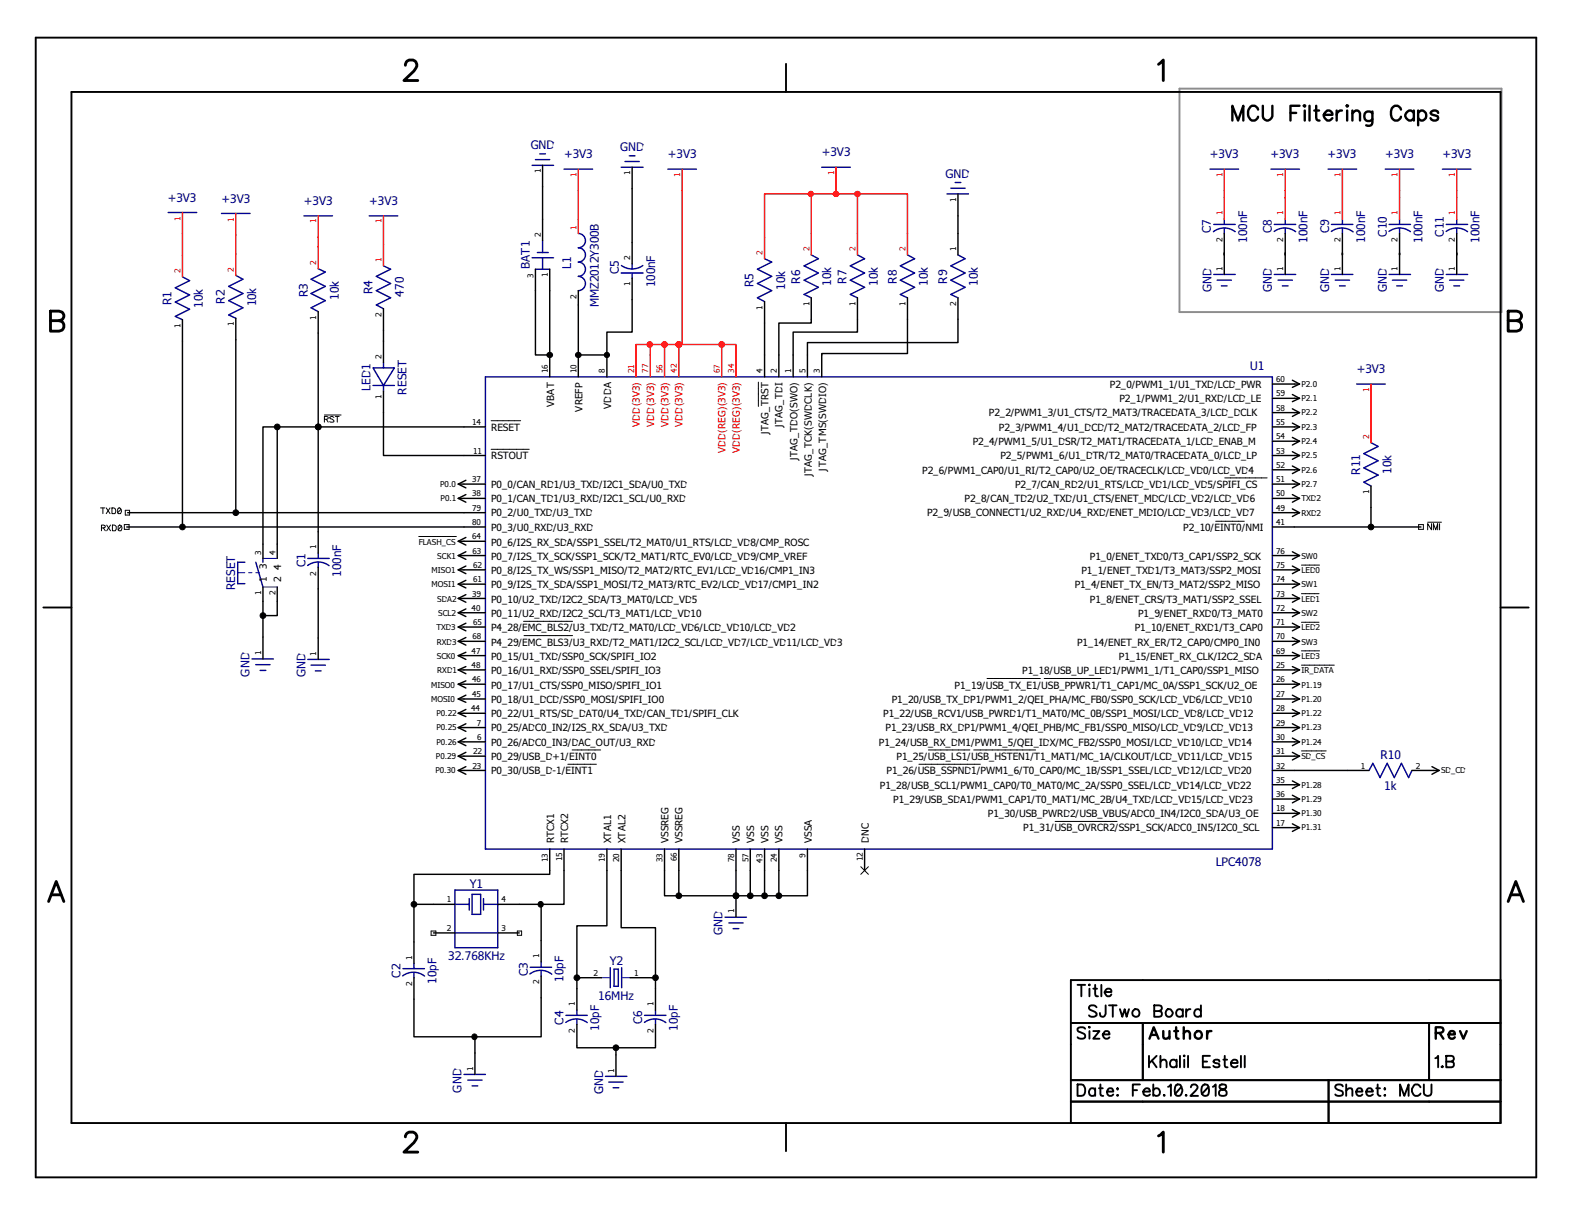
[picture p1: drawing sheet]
<svg xmlns="http://www.w3.org/2000/svg" width="279mm" height="216mm" viewBox="0 0 279 216" stroke-linecap="round" stroke-linejoin="round" font-family="sans-serif">
<path d="M279.4 0h-279.4v215.9" fill="none" stroke="#fff" stroke-width=".34"/>
<g fill="none" stroke="#000" stroke-width=".42">
<path d="M223.6 19.5a.87 .87 0 0 0-1.4-.5 1.61 1.61 0 0 0 .3 2.4 .93 .93 0 0 0 1.1-.7M224.5 18.8v1.9a.85 .85 0 0 0 .8 .7 .85 .85 0 0 0 .8-.7v-1.9M231 18.8h-1.6v2.6M231.7 18.8h.3l-.1 .2zM231.9 19.6v1.8M232.7 18.8v2.6M233.6 19.6h.8M233.9 18.8v2.1l.1 .4 .5 .1M237.6 19.6v1.8M238.5 19.6a.86 .86 0 0 0-.9 .8M239.4 18.7l.2 .1-.2 .2zM239.4 19.6v1.8"/>
<path d="M240.4 19.6v1.8M243.9 19.8v2a.68 .68 0 0 1-.4 .6 .68 .68 0 0 1-.7-.1M249 19.5a.87 .87 0 0 0-1.4-.5 1.61 1.61 0 0 0 .3 2.4 .93 .93 0 0 0 1.1-.7M251.3 19.6v1.8M252.1 19.6v2.7M219 21.4v-2.6l1 2.6 1-2.6v2.6M229.4 20.1h1M235.3 20.4h1.5a.71 .71 0 0 0-.5-.7 .71 .71 0 0 0-.8 .4 .89 .89 0 0 0 0 .9 .89 .89 0 0 0 .8 .4l.5-.4M240.4 20.2l.6-.6h.3l.3 .2 .1 .4v1.2M243.9 20.2a.79 .79 0 0 0-.9-.3 .79 .79 0 0 0-.5 .8 .78 .78 0 0 0 .5 .8 .78 .78 0 0 0 .9-.3M251.3 20.1a.83 .83 0 0 0-1.3-.1 .83 .83 0 0 0 .2 1.3 .68 .68 0 0 0 1.1-.3M252.1 20.1a.83 .83 0 0 1 1.2-.1 .83 .83 0 0 1-.1 1.3 .68 .68 0 0 1-1.1-.3"/>
<path d="M255.6 20.1l-.1-.3a.82 .82 0 0 0-1.2 .3 1.87 1.87 0 0 0 1.2 .6v.6a.82 .82 0 0 1-1.2-.3"/>
</g>
<g fill="none" stroke="#000" stroke-width=".18">
<path d="M57.7 74.5h.4l.2-.2v-.1l-.2-.2h-.4v1M57.7 73.7h2.9M58 74.5l.3 .5M59.4 74.2l-.3-.2-.5 .2 .2 .2 .3 .1 .3 .3v.1l-.2 .1-.6-.1M59.6 74h.7M59.9 74v1M17.9 90.3h.7M18 93.8l.6-.1 .1-.2-.2-.2h-.5v1M18.3 90.3v1M18.4 93.8l.3 .5M18.9 90.3l.7 1M19 93.3l.6 1"/>
<path d="M19.6 90.3l-.7 1M19.6 93.3l-.6 1M19.9 90.3a.59 .59 0 0 1 .6 .3 .59 .59 0 0 1-.1 .7h-.5zM20 93.3h.3l.4 .3v.5l-.2 .2h-.5zM21 93.5l.3-.2a.63 .63 0 0 1 .2 1h-.3l-.2-.2zM21 90.3h.3l.2 .2 .1 .3-.2 .5h-.4l-.1-.2zM21.5 90.5l-.6 .6M21.6 93.5l-.6 .6M22.1 93.2h.8v.9h-.8zM253.7 92.8h2.5M254.4 93v1.1l-.7-1.1v1.1M254.8 94.1v-1.1l.4 1.1 .3-1.1v1.1"/>
<path d="M255.9 93v1.1"/>
<circle cx="32.4" cy="93.6" r=".51"/>
<circle cx="46.7" cy="109.4" r=".51"/>
<circle cx="120.7" cy="159.2" r=".51"/>
<circle cx="130.8" cy="159.2" r=".51"/>
<circle cx="133.4" cy="159.2" r=".51"/>
<circle cx="135.9" cy="159.2" r=".51"/>
<circle cx="138.4" cy="159.2" r=".51"/>
<circle cx="73.6" cy="160.7" r=".51"/>
<circle cx="96.1" cy="160.7" r=".49"/>
<circle cx="84.3" cy="184.2" r=".49"/>
<circle cx="109.5" cy="186.2" r=".51"/>
</g>
<path d="M209.6 15.7h57.3v39.8h-57.3z" fill="none" stroke="#898989" stroke-width=".34"/>
<g fill="none" stroke="#000" stroke-width=".25">
<path d="M96.4 33.2v5.7M112.4 33.5v9.6M170.3 38.4v3.1M68.2 58.7v1.9M217.6 45v.3M228.4 45v.3M238.6 45v.3M248.8 45v.3M258.9 45v.3M32.4 60.6v33h50.1M22.5 93.6h9.9M46.7 106.8v2.6h2.6v-2.6"/>
<path d="M46.7 109.4v3.8M56.6 104.6v8.8M230 136.9h9.5M97.7 154.7v.7h-24.1v12M100.2 154.7v6h-4v6.4M118.1 154.7v4.5h12.7M120.6 154.7v4.5M130.8 154.7v4.5M133.3 154.7v4.5M135.9 154.7v4.5M138.4 154.7v4.5h-7.6M143.5 154.7v4.5h-5.1"/>
<path d="M73.6 160.7h3.4M92.3 160.7h3.9M96.2 177.3v6.9h-22.6v-6.7M84.4 184.2v2.9M102.5 185.8v.4h14v-.4M109.5 186.2v1.3"/>
</g>
<g fill="#000">
<circle cx="32.4" cy="93.6" r=".51"/>
<circle cx="46.7" cy="109.4" r=".51"/>
<circle cx="120.7" cy="159.2" r=".51"/>
<circle cx="130.8" cy="159.2" r=".51"/>
<circle cx="133.4" cy="159.2" r=".51"/>
<circle cx="135.9" cy="159.2" r=".51"/>
<circle cx="138.4" cy="159.2" r=".51"/>
<circle cx="73.6" cy="160.7" r=".51"/>
<circle cx="96.1" cy="160.7" r=".49"/>
<circle cx="84.3" cy="184.2" r=".49"/>
<circle cx="109.5" cy="186.2" r=".51"/>
</g>
<g fill="none" stroke="#f00" stroke-width=".25">
<path d="M102.8 33.9v5M148.6 33.5v1h3.8v7M217.6 33.9v1.2M228.4 33.9v1.2M238.6 33.9v1.2M248.8 33.9v1.2M258.9 33.9v1.2M32.4 41.6v3.8M41.9 41.7v3.4M56.6 42.2v1.7M68.2 42.2v1.2M113 63.1v-1.9h7.6v1.9"/>
<path d="M115.6 61.2v1.9M128.3 63.1v-1.9h2.5v1.9"/>
</g>
<circle cx="115.5" cy="61.2" r=".49" fill="#f00"/>
<circle cx="115.5" cy="61.2" r=".49" fill="none" stroke="#f00" stroke-width=".18"/>
<path d="M118.1 61.2v1.9" fill="none" stroke="#f00" stroke-width=".25"/>
<circle cx="118.1" cy="61.2" r=".51" fill="#f00"/>
<circle cx="118.1" cy="61.2" r=".51" fill="none" stroke="#f00" stroke-width=".18"/>
<path d="M121.2 33.9v27.3h-.6" fill="none" stroke="#f00" stroke-width=".25"/>
<circle cx="120.7" cy="61.2" r=".51" fill="#f00"/>
<circle cx="120.7" cy="61.2" r=".51" fill="none" stroke="#f00" stroke-width=".18"/>
<path d="M120.6 61.2h7.7" fill="none" stroke="#f00" stroke-width=".25"/>
<circle cx="128.3" cy="61.2" r=".51" fill="#f00"/>
<circle cx="128.3" cy="61.2" r=".51" fill="none" stroke="#f00" stroke-width=".18"/>
<circle cx="120.7" cy="61.2" r=".51" fill="#f00"/>
<circle cx="120.7" cy="61.2" r=".51" fill="none" stroke="#f00" stroke-width=".18"/>
<path d="M148.6 34.5h-12.7v7.7" fill="none" stroke="#f00" stroke-width=".25"/>
<circle cx="148.6" cy="34.5" r=".49" fill="#f00"/>
<circle cx="148.6" cy="34.5" r=".49" fill="none" stroke="#f00" stroke-width=".18"/>
<path d="M144.2 34.5v7" fill="none" stroke="#f00" stroke-width=".25"/>
<circle cx="144.1" cy="34.5" r=".47" fill="#f00"/>
<circle cx="144.1" cy="34.5" r=".47" fill="none" stroke="#f00" stroke-width=".18"/>
<path d="M152.4 34.5h8.9v7" fill="none" stroke="#f00" stroke-width=".25"/>
<circle cx="152.4" cy="34.5" r=".49" fill="#f00"/>
<circle cx="152.4" cy="34.5" r=".49" fill="none" stroke="#f00" stroke-width=".18"/>
<g fill="none" stroke="#f00" stroke-width=".25">
<path d="M102.8 38.9v2.6M217.6 35.1v3.8M228.4 35.1v3.8M238.6 35.1v3.8M248.8 35.1v3.8M258.9 35.1v3.8M32.4 45.4v3.8M41.9 45.1v3.8M56.6 43.9v3.9M68.2 43.4v3.8M135.9 42.2v3.8M144.2 41.5v3.8"/>
<path d="M152.4 41.5v3.8M161.3 41.5v3.8M243.7 72.1v6.6"/>
</g>
<g fill="none" stroke="#000" stroke-width=".25">
<path d="M96.4 29.4v3.8M96.4 38.9v3.9M112.4 29.7v3.8M170.3 34.5v3.9M32.4 56.8v3.8M41.9 56.6v34.5h40.6M56.6 55.4v20.5h25.9M68.2 54.9v3.8M95.2 47.8v15.3h2.5v-15.3M112.4 49.4v9.6h-4.5v4.1h-5.1v-11.5M112.4 43.1v3.8M135.9 53.6v9.5"/>
<path d="M144.2 52.9v4.5h-5.8v5.7M152.4 52.9v6.1h-11.4v4.1M161.3 52.9v9.9h-15.3v.3M170.3 52.9v8h-26.8v2.2M170.3 41.5v3.8M217.6 41.5v7.3M228.4 41.5v7.3M238.6 41.5v7.3M248.8 41.5v7.3M258.9 41.5v7.3M49.3 75.9v20.8M68.2 69.5v11.4h14.3"/>
<path d="M68.2 60.6v3.8M102.8 63.1h.1M22.7 91.1h19.2M46.7 96.7v-20.8h9.9v22.4M230 93.6h22.6M243.7 86.4v7.2M46.7 113.2v3.9M56.6 100.8v3.8M56.6 113.4v3.8M239.5 136.9h3.8M251 136.9h4.8M254.5 136.2l1.3 .7"/>
<path d="M255.8 136.9l-1.3 .7M107.9 154.7v9.8h-5.4v9.2M110.4 154.7v10.1h6.1v8.9M130.8 159.2v3.8M73.6 167.4v3.8M73.6 173.7v3.8M96.2 167.1v3.8M96.2 173.5v3.8M103.1 173.7h-.6v5.8M115.8 173.7h.7v5.8M84.4 187.1v3.8M102.5 182v3.8"/>
<path d="M109.5 187.5v3.8M116.5 182v3.8"/>
</g>
<g fill="#000">
<circle cx="49.3" cy="75.9" r=".51"/>
<circle cx="56.6" cy="75.9" r=".51"/>
<circle cx="97.7" cy="63.1" r=".49"/>
<circle cx="102.8" cy="63.1" r=".49"/>
<circle cx="107.9" cy="63.1" r=".47"/>
<circle cx="41.9" cy="91.1" r=".51"/>
<circle cx="243.7" cy="93.6" r=".51"/>
<circle cx="102.5" cy="173.7" r=".51"/>
<circle cx="116.5" cy="173.7" r=".51"/>
</g>
<g fill="none" stroke="#000" stroke-width=".18">
<path d="M22.3 90.7h.7v.8h-.7zM252.1 93.2h.9v.9h-.9z"/>
<circle cx="49.3" cy="75.9" r=".51"/>
<circle cx="56.6" cy="75.9" r=".51"/>
<circle cx="97.7" cy="63.1" r=".49"/>
<circle cx="102.8" cy="63.1" r=".49"/>
<circle cx="107.9" cy="63.1" r=".47"/>
<circle cx="41.9" cy="91.1" r=".51"/>
<circle cx="243.7" cy="93.6" r=".51"/>
<circle cx="102.5" cy="173.7" r=".51"/>
<circle cx="116.5" cy="173.7" r=".51"/>
</g>
<g fill="none" stroke="#000096" stroke-width=".25">
<path d="M94.6 29.4h3.8M95.2 28.4h2.5M95.9 27.3h1M110.4 29.7h3.9M111.1 28.7h2.5M111.8 27.7h1.1M168.3 34.5h3.8M169 33.4h2.5M169.8 32.4h1M215.7 39.9h3.8M217.6 38.9v1M226.5 39.9h3.8"/>
<path d="M228.4 38.9v1M236.6 39.9h3.9M238.6 38.9v1M246.9 39.9h3.8M248.8 38.9v1M257 39.9h3.9M258.9 38.9v1M32.4 49.2l1.3 .7-2.5 1.2 2.5 1.3-2.5 1.3 2.5 1.2-2.5 1.3 1.2 .6M41.9 48.9l1.3 .7-2.6 1.3 2.6 1.3-2.6 1.2 2.6 1.3-2.6 1.3 1.3 .6M56.6 47.8l1.2 .5-2.5 1.3 2.5 1.3-2.5 1.3 2.5 1.2-2.5 1.3 1.3 .7M68.2 47.2l1.2 .6-2.5 1.3 2.5 1.3-2.5 1.2 2.5 1.3-2.5 1.3 1.3 .7M94.6 45.8h3.8"/>
<path d="M95.2 47.8h2.5M95.5 44.9h2M96.4 42.8v2.1M96.4 45.8v2M102.8 41.5a1.27 1.27 0 0 1 1.3 1.3 1.27 1.27 0 0 1-1.3 1.2 1.27 1.27 0 0 1 1.3 1.3 1.27 1.27 0 0 1-1.3 1.3 1.27 1.27 0 0 1 1.3 1.2 1.27 1.27 0 0 1-1.3 1.3 1.27 1.27 0 0 1 1.3 1.3 1.27 1.27 0 0 1-1.3 1.2M110.4 48.5h3.9M110.5 47.2a3.3 3.3 0 0 0 3.8 0M112.4 46.9v.9M112.4 48.5v.9M135.9 46l1.3 .6-2.6 1.2 2.6 1.3-2.6 1.3 2.6 1.2-2.6 1.3 1.3 .7M144.2 45.3l1.3 .7-2.6 1.2 2.6 1.3-2.6 1.3 2.6 1.3-2.6 1.2 1.3 .6M152.4 45.3l1.3 .7-2.6 1.2 2.6 1.3-2.6 1.3 2.6 1.3-2.6 1.2 1.3 .6"/>
<path d="M161.3 45.3l1.3 .7-2.6 1.2 2.6 1.3-2.6 1.3 2.6 1.3-2.6 1.2 1.3 .6M170.3 45.3l1.2 .7-2.5 1.2 2.5 1.3-2.5 1.3 2.5 1.3-2.5 1.2 1.3 .6M215.7 41.2a3.2 3.2 0 0 1 3.8 0M215.7 48.8h3.8M216.3 49.8h2.6M217.1 50.8h1M217.6 40.6v.9M226.5 41.1a3.2 3.2 0 0 1 3.8 .1M226.5 48.8h3.8M227.2 49.8h2.5M227.9 50.8h1M228.4 40.6v.9"/>
<path d="M236.6 41.1a3.2 3.2 0 0 1 3.9 .1M236.6 48.8h3.9M237.3 49.8h2.6M238.1 50.8h1M238.6 40.6v.9M246.9 41.1a3.2 3.2 0 0 1 3.8 .1M246.9 48.8h3.8M247.5 49.8h2.5M248.2 50.8h1.1M248.8 40.6v.9M257 41.1a3.2 3.2 0 0 1 3.8 .1M257 48.8h3.9"/>
<path d="M257.6 49.8h2.6M258.4 50.8h1M258.9 40.6v.9M66.3 65.4h3.8l-1.9 3.1zM66.3 68.5h3.8M68.2 64.4v1M68.2 68.5v1M243.7 78.7l1.2 .6-2.5 1.3 2.5 1.3-2.5 1.2 2.5 1.3-2.5 1.3 1.3 .7M54.7 99.2h3.8M56.6 98.3v.9M56.6 99.9v.9M44.8 117.1h3.8"/>
<path d="M45.5 118.1h2.5M46.2 119.1h1M54.7 100.5a3.2 3.2 0 0 1 3.8 0M54.7 117.2h3.8M55.3 118.2h2.5M56 119.2h1.1M243.3 136.9l.7-1.3 1.3 2.6 1.2-2.6 1.3 2.6 1.3-2.6 1.3 2.6 .6-1.3M71.6 173.4a3.2 3.2 0 0 1 3.9 0M71.6 172.1h3.8M73.6 171.2v.9M73.6 172.8v.9M94.2 173.1a3.2 3.2 0 0 1 3.9 0"/>
<path d="M94.2 171.9h3.8M96.2 170.9v1M96.2 172.5v1M102.5 179.5v.9M116.5 179.5v.9M128.9 163h3.8M129.5 164h2.6M130.3 165h1M82.5 190.9h3.8M83.1 191.9h2.6M83.9 193h1M100.6 181.7a3.2 3.2 0 0 1 3.8 0"/>
<path d="M100.6 180.4h3.8M102.5 181.1v.9M107.6 191.3h3.8M108.2 192.3h2.5M109 193.3h1M114.5 181.7a3.2 3.2 0 0 1 3.8 0M114.6 180.4h3.8M116.5 181.1v.9"/>
</g>
<g fill="#000096">
<circle cx="46.6" cy="104.2" r=".21"/>
<circle cx="46.6" cy="99.1" r=".21"/>
</g>
<g fill="none" stroke="#000096" stroke-width=".25">
<path d="M29.9 37.8h5.1M39.4 37.9h5M54 38.4h5.1M65.6 38.4h5.1M100.2 30.1h5.1M118.7 30.1h5.1M146 29.7h5.1M215.1 30.1h5M225.9 30.1h5.1M236.1 30.1h5M246.2 30.1h5.1M256.4 30.1h5.1"/>
<path d="M86.3 67h139.8v83.9h-139.8zM241.1 68.2h5.1M43.5 99.9h-1.3v3.8h1.3M45.5 99.9l1.2 4.4M46.7 99.2v.7M80.9 158.2h7.6v10.2h-7.6zM83.4 159.7v2M83.9 158.9h1.5v3.6h-1.5zM85.9 159.7v2M80.9 160.7h2.5M80.9 165.8h7.6M85.9 160.7h2.6"/>
<path d="M108.5 172v3.5M109.1 172.2h.8v3.1h-.8zM110.5 172v3.5"/>
</g>
<path d="M46.7 99.2h2.6M42.2 101.8h1.3M44.2 101.8h.6M45.5 101.8h.6M46.7 104.3h2.6M106.9 173.7h1.6M110.5 173.7h1.5" fill="none" stroke="#000096" stroke-width=".18"/>
<g fill="none" stroke="#000" stroke-width=".25">
<path d="M82.5 75.9h3.8M97.7 63.1v3.9M102.8 63.1v3.9M107.9 63.1v3.9M135.9 63.1v3.9M138.4 63.1v3.9M141 63.1v3.9M143.5 63.1v3.9M146 63.1v3.9M226.1 68.2h4.9M226.1 70.8h4.9M226.1 73.3h4.9"/>
<path d="M226.1 75.9h4.9M226.1 78.4h4.9M229.7 67.6l1.3 .6M229.7 70.1l1.3 .7M229.7 72.6l1.3 .7M229.7 75.2l1.3 .7M229.7 77.7l1.3 .7M231 68.2l-1.3 .6M231 70.8l-1.3 .6M231 73.3l-1.3 .7M231 75.9l-1.3 .6M231 78.4l-1.3 .7"/>
<path d="M46.7 96.7v2.5M49.3 96.7v2.5M81.4 86l1.4 .7M81.4 86h4.9M81.4 88.6l1.4 .6M81.4 88.6h4.9M81.4 96.2l1.4 .7M81.4 96.2h4.9M81.4 98.7l1.4 .7M81.4 98.7h4.9M82.5 91.1h3.8M82.5 93.6h3.8"/>
<path d="M82.5 80.9h3.8M82.8 85.3l-1.4 .7M82.8 87.9l-1.4 .7M82.8 95.5l-1.4 .7M82.8 98l-1.4 .7M226.1 86h4.9M226.1 88.6h4.9M226.1 91.1h4.9M226.1 93.6h3.9M226.1 98.7h4.9M226.1 80.9h4.9M226.1 83.5h4.9"/>
<path d="M229.7 98l1.3 .7M229.7 80.3l1.3 .6M229.7 82.8l1.3 .7M229.7 85.3l1.3 .7M229.7 87.9l1.3 .7M229.7 90.4l1.3 .7M231 98.7l-1.3 .7M231 80.9l-1.3 .7M231 83.5l-1.3 .7M231 86l-1.3 .7M231 88.6l-1.3 .6M231 91.1l-1.3 .7"/>
<path d="M46.7 104.3v2.5M49.3 104.3v2.5M81.4 101.3l1.4 .6M81.4 101.3h4.9M81.4 103.8l1.4 .7M81.4 103.8h4.9M81.4 106.3l1.4 .7M81.4 106.3h4.9M81.4 108.9l1.4 .7M81.4 108.9h4.9M81.4 116.5l1.4 .7M81.4 116.5h4.9"/>
<path d="M81.4 119l1.4 .7M81.4 119h4.9M81.4 111.4h4.9M81.4 114h4.9M81.4 111.4l1.4 .7M81.4 114l1.4 .6M82.8 100.6l-1.4 .7M82.8 103.1l-1.4 .7M82.8 105.7l-1.4 .6M82.8 108.2l-1.4 .7M82.8 115.9l-1.4 .6M82.8 118.4l-1.4 .6"/>
<path d="M82.8 110.7l-1.4 .7M82.8 113.3l-1.4 .7M226.1 101.3h4.9M226.1 103.8h4.9M226.1 106.3h4.9M226.1 108.9h4.9M226.1 116.5h4.9M226.1 119h4.9M226.1 111.4h4.9M226.1 114h4.9M229.7 100.6l1.3 .7M229.7 103.1l1.3 .7"/>
<path d="M229.7 105.7l1.3 .6M229.7 108.2l1.3 .7M229.7 110.7l1.3 .7M229.7 113.3l1.3 .7M229.7 115.9l1.3 .6M229.7 118.4l1.3 .6M231 101.3l-1.3 .6M231 103.8l-1.3 .7M231 106.3l-1.3 .7M231 108.9l-1.3 .7M231 111.4l-1.3 .7M231 114l-1.3 .6"/>
<path d="M231 116.5l-1.3 .7M231 119l-1.3 .7M81.4 121.6l1.4 .7M81.4 121.6h4.9M81.4 124.2l1.4 .6M81.4 124.2h4.9M81.4 126.7l1.4 .6M81.4 126.7h4.9M81.4 129.3l1.4 .7M81.4 129.3h4.9M81.4 131.8l1.4 .7M81.4 131.8h4.9"/>
<path d="M81.4 134.4l1.4 .6M81.4 134.4h4.9M81.4 136.9l1.4 .7M81.4 136.9h4.9M82.8 121l-1.4 .6M82.8 123.5l-1.4 .7M82.8 126.1l-1.4 .6M82.8 128.6l-1.4 .7M82.8 131.1l-1.4 .7M82.8 133.7l-1.4 .7M82.8 136.2l-1.4 .7M226.1 121.6h4.9"/>
<path d="M226.1 124.2h4.9M226.1 126.7h4.9M226.1 129.3h4.9M226.1 131.8h4.9M226.1 134.4h4.9M226.1 136.9h3.9M226.1 139.4h4.9M229.7 121l1.3 .6M229.7 123.5l1.3 .7M229.7 126.1l1.3 .6M229.7 128.6l1.3 .7M229.7 131.1l1.3 .7"/>
<path d="M229.7 133.7l1.3 .7M229.7 138.8l1.3 .6M231 121.6l-1.3 .7M231 124.2l-1.3 .6M231 126.7l-1.3 .6M231 129.3l-1.3 .7M231 131.8l-1.3 .7M231 134.4l-1.3 .6M231 139.4l-1.3 .7M97.7 150.9v3.8M100.2 150.9v3.8M107.9 150.9v3.8"/>
<path d="M110.4 150.9v3.8M118.1 150.9v3.8M120.6 150.9v3.8M130.8 150.9v3.8M133.3 150.9v3.8M135.9 150.9v3.8M138.4 150.9v3.8M143.5 150.9v3.8M153.7 150.9v3.8M226.1 142h4.9M226.1 144.5h4.9M226.1 147.1h4.9"/>
<path d="M229.7 141.3l1.3 .7M229.7 143.8l1.3 .7M229.7 146.4l1.3 .7M231 142l-1.3 .7M231 144.5l-1.3 .7M231 147.1l-1.3 .6M77 165.8h3.9M77 160.7h3.9M88.5 165.8h3.8M88.5 160.7h3.8M103.1 173.7h3.8M112 173.7h3.8"/>
</g>
<g fill="none" stroke="#f00" stroke-width=".25">
<path d="M32.4 37.8v3.8M41.9 37.9v3.8M56.6 38.4v3.8M68.2 38.4v3.8M102.8 30.1v3.8M121.2 30.1v3.8M148.6 29.7v3.8M217.6 30.1v3.8M228.4 30.1v3.8M238.6 30.1v3.8M248.8 30.1v3.8M258.9 30.1v3.8"/>
<path d="M113 63.1v3.9M115.6 63.1v3.9M118.1 63.1v3.9M120.6 63.1v3.9M128.3 63.1v3.9M130.8 63.1v3.9M243.7 68.2v3.9"/>
</g>
<g fill="none" stroke="#000" stroke-width=".18">
<path d="M87.3 74.8h5.2M87.3 79.8h6.8M134.8 67.9v4.3M74.4 95.3h6.7M216.1 92.6h5M217.7 84.9h7.5M93 110.4h8.8M93.1 112.9h8.7M231.3 100.4h3.2M231.3 105.5h3.1M231.3 110.6h3.1M231.3 115.7h3.2"/>
<path d="M231.3 118.2h5.9M100.9 135.8h5.1M101.7 133.3h5.1M163.3 135.8h10.9M165 133.3h7.4M173.1 133.3h11M175.4 120.6h9.5M185.6 120.6h10.1M231.3 133.4h4.4M153 154l1.3 1.4M154.3 154l-1.3 1.4M187.5 146h11"/>
<path d="M76.6 165.4h.9v.8h-.9zM91.9 165.4h.8v.8h-.8z"/>
</g>
<g fill="none" stroke="#000" stroke-width=".34">
<path d="M6.3 6.7h266.7v202.5h-266.7zM12.7 16.3h254v183.3h-254zM139.7 11.3v5M7.7 107.9h5M266.7 107.9h5M191.5 175h1.4M192.2 175v2M193.6 174.9v.2zM193.6 175.7v1.3M194.3 175.7h.7M194.6 175l.1 2h.5M194.9 179a.82 .82 0 0 0-1.4 0l.2 .4 .8 .3a.65 .65 0 0 1 .4 .7 .99 .99 0 0 1-1.4 0"/>
<path d="M195.7 175v2M196.3 176.3h1.2a.48 .48 0 0 0-.3-.6 .69 .69 0 0 0-.9 .7 .69 .69 0 0 0 1.1 .6l.1-.3M196.5 178.6v1.6l-.2 .3a.48 .48 0 0 1-.7 0l-.1-.5M197.1 178.6h1.4M197.8 178.6v2.1M199.1 179.3l.4 1.4 .4-1.4 .3 1.4 .5-1.4M205.1 178.6h.9l.4 .2a.48 .48 0 0 1-.1 .7l-.3 .2 .4 .1v.7l-.4 .2h-.9zM205.1 179.7h.9M210.2 179.7a.66 .66 0 0 0-1-.1 .66 .66 0 0 0 0 .9 .66 .66 0 0 0 1-.1M210.2 179.3v1.4M210.8 179.3v1.4M211.6 179.3a.68 .68 0 0 0-.8 .6"/>
<path d="M213.4 179.7a.66 .66 0 0 0-.9-.1 .66 .66 0 0 0 0 .9 .66 .66 0 0 0 .9-.1M213.4 178.6v2.1M266.7 174.2h-76.4v25.4M139.7 199.6v5M190.3 181.8h76.4M190.3 191.9h76.4M190.3 195.7h76.4M191.5 192.7h.7a1 1 0 0 1 .7 1.3 .72 .72 0 0 1-.7 .7h-.7zM192.9 182.8a.94 .94 0 0 0-1.4 0 .46 .46 0 0 0 .4 .6l.8 .3 .2 .3v.3a.94 .94 0 0 1-1.4 0M193.6 182.5v.1zM193.6 183.2v1.4M194.3 183.2h1.1l-1.1 1.4h1.1"/>
<path d="M194.6 193.7l-.1-.2a.64 .64 0 0 0-.9 .2 .64 .64 0 0 0 .2 .8 .64 .64 0 0 0 .8 0M194.6 193.4v1.3M195.3 193.4h.7M195.6 192.7v1.7l.1 .2 .4 .1M196 183.8h1.2a.48 .48 0 0 0-.4-.6 .68 .68 0 0 0-.8 .9 .68 .68 0 0 0 1.2 .2M196.8 194h1.1v-.2a.58 .58 0 0 0-.8-.4 .58 .58 0 0 0-.3 .7 .6 .6 0 0 0 .4 .6 .6 .6 0 0 0 .7-.2M198.5 193.5h.2l-.1 .1zM198.5 194.6h.2zM201.3 193.7h.8M202.6 192.7h-1.3v2M203.1 181.8v10.1M203.2 194h1.2v-.2a.51 .51 0 0 0-.3-.4 .51 .51 0 0 0-.6 .1 .68 .68 0 0 0-.2 1 .68 .68 0 0 0 1.1 0"/>
<path d="M204.2 187.6v2.1M204.7 188.5l.9 1.2M205 193.7a.66 .66 0 0 1 1-.1 .66 .66 0 0 1 0 1 .66 .66 0 0 1-1-.1M205 192.7v2M205.6 187.6l-1.4 1.4M206.2 188.7l.3-.3h.7l.1 .3v1M206.2 187.6v2.1M206.8 194.6h.2zM207.6 193.1l.3-.1 .2-.3v2M209 192.8l.5-.1a1.16 1.16 0 0 1 0 2l-.5-.1a1.79 1.79 0 0 1 0-1.8zM209.1 188.6a.66 .66 0 0 0-1-.1 .66 .66 0 0 0 0 1 .66 .66 0 0 0 1-.1M209.1 188.3v1.4"/>
<path d="M209.7 187.6v2.1M210 193.1l-1.1 1.3M210.5 187.5v.2zM210.5 188.3v1.4M210.7 194.6h.2zM211.2 187.6v2.1M211.7 193.2a.59 .59 0 0 1 .6-.5 .59 .59 0 0 1 .6 .6l-1.3 1.4h1.3M213.8 188.6h.7M213.9 192.8a.64 .64 0 0 1 .9 .3 1.83 1.83 0 0 1-.2 1.5 .77 .77 0 0 1-1-.2 1.73 1.73 0 0 1 .3-1.6zM214.8 193.1l-1.2 1.3M215.1 187.6h-1.3v2.1h1.3M215.6 193.1l.5-.4v2"/>
<path d="M216.7 188.6a.59 .59 0 0 0-.5-.3 .59 .59 0 0 0-.6 .3l.4 .3 .7 .2v.3a.67 .67 0 0 1-1.1 0M216.8 192.8v.6l.6 .2a.59 .59 0 0 1 .6 .3 .59 .59 0 0 1-.1 .7 .89 .89 0 0 1-1.2-.2 .6 .6 0 0 1 .6-.8l.5-.2v-.6zM217.4 188.3h.7M217.7 187.6v1.7l.1 .3 .4 .1M218.8 188.9h1.2a.52 .52 0 0 0-.3-.6 .52 .52 0 0 0-.6 .1 .68 .68 0 0 0-.2 1 .68 .68 0 0 0 1.1 0M220.6 187.6v2.1M221.2 187.6v2.1M236.1 191.9v7.7M238.7 193a.82 .82 0 0 0-1.4 0v.2a1.88 1.88 0 0 0 1.3 .8l.1 .5a.99 .99 0 0 1-1.4 0M239.3 193.8l.5-.4 .5 .1 .1 1.2M239.3 192.7v2M241 194h1.1v-.2a.58 .58 0 0 0-.7-.4 .58 .58 0 0 0-.4 .7 .6 .6 0 0 0 .5 .6 .6 .6 0 0 0 .6-.2"/>
<path d="M242.8 194h1.2a.61 .61 0 0 0-.7-.6 .61 .61 0 0 0-.5 .7 .64 .64 0 0 0 .5 .6 .64 .64 0 0 0 .7-.2M244.6 193.4h.7M244.9 192.7v1.7l.1 .2 .4 .1M246 193.5h.2l-.1 .1zM246 194.6h.2zM248.8 194.7v-2l.8 2 .8-2v2M252.5 193.2a.76 .76 0 0 0-1.1-.4 1.16 1.16 0 0 0 .1 1.9 .85 .85 0 0 0 1-.4M253.1 192.7v1.4a.68 .68 0 0 0 .6 .6 .68 .68 0 0 0 .7-.6v-1.4M254 181.8v10.1M255.1 188h.3l.2-.4v2.1M256.2 189.6h.3zM257 187.6h1a.48 .48 0 0 1 .4 .4 .48 .48 0 0 1-.2 .5l-.2 .1 .2 .1 .2 .3v.3l-.2 .3-1.2 .1z"/>
<path d="M257 188.6h1"/>
<circle cx="207.8" cy="180" r=".68"/>
<circle cx="201.9" cy="180" r=".69"/>
</g>
<path d="M72.1 11.6a.89 .89 0 0 1 .6-.9h.7a.92 .92 0 0 1 .5 1.4l-.3 .5-1.8 1.7h2.5M205.9 11.4l.9-.7v3.6M9 55.3h1.5l.5 .2a.82 .82 0 0 1 0 1.3l-.5 .2a.93 .93 0 0 1 .9 .9 .93 .93 0 0 1-.9 .9h-1.5zM9 57h1.5M268.1 55.3h1.5l.5 .2a.82 .82 0 0 1 0 1.3l-.5 .2a.93 .93 0 0 1 .9 .9 .93 .93 0 0 1-.9 .9h-1.5zM268.1 57h1.5M9.1 159h1.7M268.6 159h1.7M8.6 160.2l1.4-3.6 1.3 3.6M268.1 160.2l1.3-3.6 1.4 3.6M72.1 202a.88 .88 0 0 1 .6-.8h.7a.87 .87 0 0 1 .5 1.3l-.3 .5-1.8 1.7h2.5M205.9 201.8l.9-.6v3.5" fill="none" stroke="#000" stroke-width=".51"/>
<g fill="none" stroke="#000" stroke-width=".42">
<path d="M204.3 184.6l.8-2.1 .8 2.1M204.6 183.9h1M206.8 183.2v1a.48 .48 0 0 0 .7 .3l.4-.3M207.9 183.2v1.4M208.7 183.2h.7M209 182.5v1.7l.1 .3 .4 .1M210.4 183.6l.3-.3h.6l.2 .3v1M210.4 182.5v2.1M214.5 183.2v1.4M215.3 183.2a.6 .6 0 0 0-.8 .6M255.2 183.6h.8l.4-.2a.48 .48 0 0 0 0-.8l-1.2-.1v2.1M255.9 183.6l.6 1"/>
<path d="M257.5 183.8h1.1a.48 .48 0 0 0-.4-.6 .67 .67 0 0 0-.7 .8 .67 .67 0 0 0 .9 .5l.2-.2M259.5 183.2l.6 1.4 .6-1.4"/>
<circle cx="213" cy="183.9" r=".69"/>
</g>
<g font-size="2.1" fill="#000096">
<text x="94.3" y="26.4">GND</text>
<text x="100.2" y="28.1">+3V3</text>
<text x="110.2" y="26.8">GND</text>
<text x="118.7" y="28.1">+3V3</text>
<text x="146.1" y="27.8">+3V3</text>
<text x="215.1" y="28.1">+3V3</text>
<text x="225.8" y="28.1">+3V3</text>
<text x="236" y="28.1">+3V3</text>
<text x="246.2" y="28.1">+3V3</text>
<text x="256.4" y="28.1">+3V3</text>
<text x="29.8" y="35.8">+3V3</text>
<text x="39.4" y="36">+3V3</text>
<text x="168.1" y="31.6">GND</text>
<text x="54" y="36.4">+3V3</text>
<text x="65.6" y="36.4">+3V3</text>
<text x="215.2" y="41.5" transform="rotate(-90 215.2 41.5)">C7</text>
<text x="226.1" y="41.5" transform="rotate(-90 226.1 41.5)">C8</text>
<text x="236.2" y="41.5" transform="rotate(-90 236.2 41.5)">C9</text>
<text x="94.1" y="47.8" transform="rotate(-90 94.1 47.8)">BAT1</text>
<text x="101.5" y="47.8" transform="rotate(-90 101.5 47.8)">L1</text>
<text x="221.7" y="43.1" transform="rotate(-90 221.7 43.1)">100nF</text>
<text x="232.4" y="43.1" transform="rotate(-90 232.4 43.1)">100nF</text>
<text x="242.7" y="43.1" transform="rotate(-90 242.7 43.1)">100nF</text>
<text x="246.5" y="42.1" transform="rotate(-90 246.5 42.1)">C10</text>
<text x="252.8" y="43.1" transform="rotate(-90 252.8 43.1)">100nF</text>
<text x="256.6" y="42.1" transform="rotate(-90 256.6 42.1)">C11</text>
<text x="263" y="43.1" transform="rotate(-90 263 43.1)">100nF</text>
<text x="54.7" y="52.8" transform="rotate(-90 54.7 52.8)">R3</text>
<text x="60.2" y="53.3" transform="rotate(-90 60.2 53.3)">10k</text>
<text x="66.2" y="52.3" transform="rotate(-90 66.2 52.3)">R4</text>
<text x="71.8" y="52.7" transform="rotate(-90 71.8 52.7)">470</text>
<text x="110" y="48.8" transform="rotate(-90 110 48.8)">C5</text>
<text x="116.4" y="51.1" transform="rotate(-90 116.4 51.1)">100nF</text>
<text x="133.9" y="51.1" transform="rotate(-90 133.9 51.1)">R5</text>
<text x="139.5" y="51.5" transform="rotate(-90 139.5 51.5)">10k</text>
<text x="142.2" y="50.4" transform="rotate(-90 142.2 50.4)">R6</text>
<text x="147.7" y="50.8" transform="rotate(-90 147.7 50.8)">10k</text>
<text x="150.5" y="50.4" transform="rotate(-90 150.5 50.4)">R7</text>
<text x="156" y="50.8" transform="rotate(-90 156 50.8)">10k</text>
<text x="159.4" y="50.4" transform="rotate(-90 159.4 50.4)">R8</text>
<text x="164.9" y="50.8" transform="rotate(-90 164.9 50.8)">10k</text>
<text x="168.3" y="50.4" transform="rotate(-90 168.3 50.4)">R9</text>
<text x="173.8" y="50.8" transform="rotate(-90 173.8 50.8)">10k</text>
<text x="215.3" y="51.9" transform="rotate(-90 215.3 51.9)">GND</text>
<text x="226.1" y="51.9" transform="rotate(-90 226.1 51.9)">GND</text>
<text x="236.2" y="51.9" transform="rotate(-90 236.2 51.9)">GND</text>
<text x="246.5" y="51.9" transform="rotate(-90 246.5 51.9)">GND</text>
<text x="256.6" y="51.9" transform="rotate(-90 256.6 51.9)">GND</text>
<text x="30.5" y="54.3" transform="rotate(-90 30.5 54.3)">R1</text>
<text x="36.1" y="54.7" transform="rotate(-90 36.1 54.7)">10k</text>
<text x="40" y="54" transform="rotate(-90 40 54)">R2</text>
<text x="45.6" y="54.4" transform="rotate(-90 45.6 54.4)">10k</text>
<text x="106.4" y="54.6" transform="rotate(-90 106.4 54.6)">MMZ2012Y300B</text>
<text x="222.2" y="65.7">U1</text>
<text x="65.9" y="69.4" transform="rotate(-90 65.9 69.4)">LED1</text>
<text x="72.2" y="70.1" transform="rotate(-90 72.2 70.1)">RESET</text>
<text x="241.1" y="66.3">+3V3</text>
<text x="241.7" y="84.4" transform="rotate(-90 241.7 84.4)">R11</text>
<text x="247.3" y="84.2" transform="rotate(-90 247.3 84.2)">10k</text>
<text x="54.3" y="100.8" transform="rotate(-90 54.3 100.8)">C1</text>
<text x="41.8" y="104.9" transform="rotate(-90 41.8 104.9)">RESET</text>
<text x="60.6" y="102.4" transform="rotate(-90 60.6 102.4)">100nF</text>
<text x="44.4" y="120.2" transform="rotate(-90 44.4 120.2)">GND</text>
<text x="54.3" y="120.3" transform="rotate(-90 54.3 120.3)">GND</text>
<text x="245.4" y="135">R10</text>
<text x="246" y="140.5">1k</text>
<text x="216.1" y="153.8">LPC4078</text>
<text x="83.5" y="157.7">Y1</text>
<text x="128.4" y="166.1" transform="rotate(-90 128.4 166.1)">GND</text>
<text x="71.2" y="173.7" transform="rotate(-90 71.2 173.7)">C2</text>
<text x="79.7" y="170.5">32.768KHz</text>
<text x="93.8" y="173.5" transform="rotate(-90 93.8 173.5)">C3</text>
<text x="108.4" y="171.5">Y2</text>
<text x="77.6" y="174.8" transform="rotate(-90 77.6 174.8)">10pF</text>
<text x="100.2" y="174.5" transform="rotate(-90 100.2 174.5)">10pF</text>
<text x="106.3" y="177.6">16MHz</text>
<text x="100.2" y="182.1" transform="rotate(-90 100.2 182.1)">C4</text>
<text x="106.5" y="183.1" transform="rotate(-90 106.5 183.1)">10pF</text>
<text x="114.1" y="182" transform="rotate(-90 114.1 182)">C6</text>
<text x="120.5" y="183.1" transform="rotate(-90 120.5 183.1)">10pF</text>
<text x="82" y="194.1" transform="rotate(-90 82 194.1)">GND</text>
<text x="107.2" y="194.4" transform="rotate(-90 107.2 194.4)">GND</text>
</g>
<g font-size="1.8">
<text x="197.3" y="68.9">P2_0/PWM1_1/U1_TXD/LCD_PWR</text>
<text x="199" y="71.5">P2_1/PWM1_2/U1_RXD/LCD_LE</text>
<text x="87.3" y="76.5">RESET</text>
<text x="98.5" y="72.3" transform="rotate(-90 98.5 72.3)">VBAT</text>
<text x="103.5" y="73.2" transform="rotate(-90 103.5 73.2)">VREFP</text>
<text x="108.6" y="72.6" transform="rotate(-90 108.6 72.6)">VDDA</text>
<text x="136.6" y="77.4" transform="rotate(-90 136.6 77.4)">JTAG_TRST</text>
<text x="139.1" y="76.1" transform="rotate(-90 139.1 76.1)">JTAG_TDI</text>
<text x="175.8" y="74">P2_2/PWM1_3/U1_CTS/T2_MAT3/TRACEDATA_3/LCD_DCLK</text>
<text x="177.5" y="76.5">P2_3/PWM1_4/U1_DCD/T2_MAT2/TRACEDATA_2/LCD_FP</text>
<text x="87.3" y="81.6">RSTOUT</text>
<text x="141.7" y="82" transform="rotate(-90 141.7 82)">JTAG_TDO(SWO)</text>
<text x="146.8" y="83.8" transform="rotate(-90 146.8 83.8)">JTAG_TMS(SWDIO)</text>
<text x="172.9" y="79.1">P2_4/PWM1_5/U1_DSR/T2_MAT1/TRACEDATA_1/LCD_ENAB_M</text>
<text x="177.8" y="81.6">P2_5/PWM1_6/U1_DTR/T2_MAT0/TRACEDATA_0/LCD_LP</text>
<text x="87.3" y="86.7">P0_0/CAN_RD1/U3_TXD/I2C1_SDA/U0_TXD</text>
<text x="87.3" y="89.2">P0_1/CAN_TD1/U3_RXD/I2C1_SCL/U0_RXD</text>
<text x="144.3" y="84.8" transform="rotate(-90 144.3 84.8)">JTAG_TCK(SWDCLK)</text>
<text x="163.9" y="84.2">P2_6/PWM1_CAP0/U1_RI/T2_CAP0/U2_OE/TRACECLK/LCD_VD0/LCD_VD4</text>
<text x="171.5" y="89.2">P2_8/CAN_TD2/U2_TXD/U1_CTS/ENET_MDC/LCD_VD2/LCD_VD6</text>
<text x="180.4" y="86.7">P2_7/CAN_RD2/U1_RTS/LCD_VD1/LCD_VD5/SPIFI_CS</text>
<text x="87.3" y="91.8">P0_2/U0_TXD/U3_TXD</text>
<text x="87.3" y="94.4">P0_3/U0_RXD/U3_RXD</text>
<text x="164.8" y="91.8">P2_9/USB_CONNECT1/U2_RXD/U4_RXD/ENET_MDIO/LCD_VD3/LCD_VD7</text>
<text x="210.3" y="94.4">P2_10/EINT0/NMI</text>
<text x="47.4" y="101.2" transform="rotate(-90 47.4 101.2)">3</text>
<text x="50" y="101.3" transform="rotate(-90 50 101.3)">4</text>
<text x="87.3" y="96.9">P0_6/I2S_RX_SDA/SSP1_SSEL/T2_MAT0/U1_RTS/LCD_VD8/CMP_ROSC</text>
<text x="87.3" y="99.5">P0_7/I2S_TX_SCK/SSP1_SCK/T2_MAT1/RTC_EV0/LCD_VD9/CMP_VREF</text>
<text x="193.7" y="99.5">P1_0/ENET_TXD0/T3_CAP1/SSP2_SCK</text>
<text x="47.4" y="103.4" transform="rotate(-90 47.4 103.4)">1</text>
<text x="50" y="103.4" transform="rotate(-90 50 103.4)">2</text>
<text x="87.3" y="102">P0_8/I2S_TX_WS/SSP1_MISO/T2_MAT2/RTC_EV1/LCD_VD16/CMP1_IN3</text>
<text x="87.3" y="104.6">P0_9/I2S_TX_SDA/SSP1_MOSI/T2_MAT3/RTC_EV2/LCD_VD17/CMP1_IN2</text>
<text x="87.3" y="107.1">P0_10/U2_TXD/I2C2_SDA/T3_MAT0/LCD_VD5</text>
<text x="191" y="104.6">P1_4/ENET_TX_EN/T3_MAT2/SSP2_MISO</text>
<text x="192.2" y="102">P1_1/ENET_TXD1/T3_MAT3/SSP2_MOSI</text>
<text x="193.7" y="107.1">P1_8/ENET_CRS/T3_MAT1/SSP2_SSEL</text>
<text x="87.3" y="109.6">P0_11/U2_RXD/I2C2_SCL/T3_MAT1/LCD_VD10</text>
<text x="87.3" y="112.2">P4_28/EMC_BLS2/U3_TXD/T2_MAT0/LCD_VD6/LCD_VD10/LCD_VD2</text>
<text x="201.7" y="112.2">P1_10/ENET_RXD1/T3_CAP0</text>
<text x="202.3" y="109.6">P1_9/ENET_RXD0/T3_MAT0</text>
<text x="87.3" y="117.3">P0_15/U1_TXD/SSP0_SCK/SPIFI_IO2</text>
<text x="87.3" y="119.8">P0_16/U1_RXD/SSP0_SSEL/SPIFI_IO3</text>
<text x="87.3" y="114.7">P4_29/EMC_BLS3/U3_RXD/T2_MAT1/I2C2_SCL/LCD_VD7/LCD_VD11/LCD_VD3</text>
<text x="181.7" y="119.8">P1_18/USB_UP_LED1/PWM1_1/T1_CAP0/SSP1_MISO</text>
<text x="191.4" y="114.7">P1_14/ENET_RX_ER/T2_CAP0/CMP0_IN0</text>
<text x="198.9" y="117.3">P1_15/ENET_RX_CLK/I2C2_SDA</text>
<text x="87.3" y="122.3">P0_17/U1_CTS/SSP0_MISO/SPIFI_IO1</text>
<text x="87.3" y="124.9">P0_18/U1_DCD/SSP0_MOSI/SPIFI_IO0</text>
<text x="158.5" y="124.9">P1_20/USB_TX_DP1/PWM1_2/QEI_PHA/MC_FB0/SSP0_SCK/LCD_VD6/LCD_VD10</text>
<text x="169.7" y="122.3">P1_19/USB_TX_E1/USB_PPWR1/T1_CAP1/MC_0A/SSP1_SCK/U2_OE</text>
<text x="87.3" y="127.4">P0_22/U1_RTS/SD_DAT0/U4_TXD/CAN_TD1/SPIFI_CLK</text>
<text x="87.3" y="130">P0_25/ADC0_IN2/I2S_RX_SDA/U3_TXD</text>
<text x="157" y="127.4">P1_22/USB_RCV1/USB_PWRD1/T1_MAT0/MC_0B/SSP1_MOSI/LCD_VD8/LCD_VD12</text>
<text x="157.4" y="130">P1_23/USB_RX_DP1/PWM1_4/QEI_PHB/MC_FB1/SSP0_MISO/LCD_VD9/LCD_VD13</text>
<text x="87.3" y="132.5">P0_26/ADC0_IN3/DAC_OUT/U3_RXD</text>
<text x="87.3" y="135">P0_29/USB_D+1/EINT0</text>
<text x="87.3" y="137.6">P0_30/USB_D-1/EINT1</text>
<text x="156.2" y="132.5">P1_24/USB_RX_DM1/PWM1_5/QEI_IDX/MC_FB2/SSP0_MOSI/LCD_VD10/LCD_VD14</text>
<text x="157.6" y="137.6">P1_26/USB_SSPND1/PWM1_6/T0_CAP0/MC_1B/SSP1_SSEL/LCD_VD12/LCD_VD20</text>
<text x="159.3" y="135">P1_25/USB_LS1/USB_HSTEN1/T1_MAT1/MC_1A/CLKOUT/LCD_VD11/LCD_VD15</text>
<text x="156.4" y="140.1">P1_28/USB_SCL1/PWM1_CAP0/T0_MAT0/MC_2A/SSP0_SSEL/LCD_VD14/LCD_VD22</text>
<text x="158.8" y="142.7">P1_29/USB_SDA1/PWM1_CAP1/T0_MAT1/MC_2B/U4_TXD/LCD_VD15/LCD_VD23</text>
<text x="98.5" y="149.9" transform="rotate(-90 98.5 149.9)">RTCX1</text>
<text x="101" y="149.9" transform="rotate(-90 101 149.9)">RTCX2</text>
<text x="108.6" y="149.9" transform="rotate(-90 108.6 149.9)">XTAL1</text>
<text x="111.2" y="149.9" transform="rotate(-90 111.2 149.9)">XTAL2</text>
<text x="118.8" y="149.9" transform="rotate(-90 118.8 149.9)">VSSREG</text>
<text x="121.3" y="149.9" transform="rotate(-90 121.3 149.9)">VSSREG</text>
<text x="131.5" y="149.9" transform="rotate(-90 131.5 149.9)">VSS</text>
<text x="134" y="149.9" transform="rotate(-90 134 149.9)">VSS</text>
<text x="136.6" y="149.9" transform="rotate(-90 136.6 149.9)">VSS</text>
<text x="139.1" y="149.9" transform="rotate(-90 139.1 149.9)">VSS</text>
<text x="144.3" y="149.9" transform="rotate(-90 144.3 149.9)">VSSA</text>
<text x="154.4" y="149.9" transform="rotate(-90 154.4 149.9)">DNC</text>
<text x="175.6" y="145.2">P1_30/USB_PWRD2/USB_VBUS/ADC0_IN4/I2C0_SDA/U3_OE</text>
<text x="181.9" y="147.7">P1_31/USB_OVRCR2/SSP1_SCK/ADC0_IN5/I2C0_SCL</text>
</g>
<g font-size="1.8" fill="#f00">
<text x="113.7" y="75.9" transform="rotate(-90 113.7 75.9)">VDD(3V3)</text>
<text x="116.2" y="75.9" transform="rotate(-90 116.2 75.9)">VDD(3V3)</text>
<text x="118.8" y="75.9" transform="rotate(-90 118.8 75.9)">VDD(3V3)</text>
<text x="121.3" y="75.9" transform="rotate(-90 121.3 75.9)">VDD(3V3)</text>
<text x="128.9" y="80.5" transform="rotate(-90 128.9 80.5)">VDD(REG)(3V3)</text>
<text x="131.5" y="80.5" transform="rotate(-90 131.5 80.5)">VDD(REG)(3V3)</text>
</g>
<g font-size="1.4">
<text x="96.1" y="30.8" transform="rotate(-90 96.1 30.8)">1</text>
<text x="112" y="31.2" transform="rotate(-90 112 31.2)">1</text>
<text x="169.9" y="35.9" transform="rotate(-90 169.9 35.9)">1</text>
<text x="96.1" y="42.1" transform="rotate(-90 96.1 42.1)">2</text>
<text x="112" y="46.2" transform="rotate(-90 112 46.2)">2</text>
<text x="169.9" y="44.6" transform="rotate(-90 169.9 44.6)">1</text>
<text x="217.3" y="42.9" transform="rotate(-90 217.3 42.9)">2</text>
<text x="228.1" y="42.9" transform="rotate(-90 228.1 42.9)">2</text>
<text x="238.3" y="42.9" transform="rotate(-90 238.3 42.9)">2</text>
<text x="248.4" y="42.9" transform="rotate(-90 248.4 42.9)">2</text>
<text x="258.6" y="42.9" transform="rotate(-90 258.6 42.9)">2</text>
<text x="94.8" y="49.4" transform="rotate(-90 94.8 49.4)">3</text>
<text x="97.4" y="49.3" transform="rotate(-90 97.4 49.3)">1</text>
<text x="102.4" y="53.1" transform="rotate(-90 102.4 53.1)">2</text>
<text x="112" y="50.9" transform="rotate(-90 112 50.9)">1</text>
<text x="217.3" y="48.1" transform="rotate(-90 217.3 48.1)">1</text>
<text x="228.1" y="48.1" transform="rotate(-90 228.1 48.1)">1</text>
<text x="238.3" y="48.1" transform="rotate(-90 238.3 48.1)">1</text>
<text x="248.4" y="48.1" transform="rotate(-90 248.4 48.1)">1</text>
<text x="258.6" y="48.1" transform="rotate(-90 258.6 48.1)">1</text>
<text x="32.1" y="58.3" transform="rotate(-90 32.1 58.3)">1</text>
<text x="41.6" y="58" transform="rotate(-90 41.6 58)">1</text>
<text x="56.2" y="56.8" transform="rotate(-90 56.2 56.8)">1</text>
<text x="67.8" y="56.3" transform="rotate(-90 67.8 56.3)">2</text>
<text x="135.6" y="55" transform="rotate(-90 135.6 55)">1</text>
<text x="143.8" y="54.4" transform="rotate(-90 143.8 54.4)">1</text>
<text x="152.1" y="54.4" transform="rotate(-90 152.1 54.4)">1</text>
<text x="161" y="54.4" transform="rotate(-90 161 54.4)">1</text>
<text x="169.9" y="54.4" transform="rotate(-90 169.9 54.4)">2</text>
<text x="67.8" y="63.8" transform="rotate(-90 67.8 63.8)">2</text>
<text x="67.8" y="71" transform="rotate(-90 67.8 71)">1</text>
<text x="97.4" y="66.3" transform="rotate(-90 97.4 66.3)">16</text>
<text x="102.4" y="66.3" transform="rotate(-90 102.4 66.3)">10</text>
<text x="107.5" y="66.3" transform="rotate(-90 107.5 66.3)">8</text>
<text x="135.6" y="66.3" transform="rotate(-90 135.6 66.3)">4</text>
<text x="138.1" y="66.3" transform="rotate(-90 138.1 66.3)">2</text>
<text x="140.6" y="66.3" transform="rotate(-90 140.6 66.3)">1</text>
<text x="143.2" y="66.3" transform="rotate(-90 143.2 66.3)">5</text>
<text x="145.7" y="66.3" transform="rotate(-90 145.7 66.3)">3</text>
<text x="226.8" y="67.9">60</text>
<text x="226.8" y="70.4">59</text>
<text x="231.3" y="68.7">P2.0</text>
<text x="231.3" y="71.3">P2.1</text>
<text x="83.9" y="75.5">14</text>
<text x="226.8" y="73">58</text>
<text x="226.8" y="75.5">55</text>
<text x="231.3" y="73.8">P2.2</text>
<text x="231.3" y="76.4">P2.3</text>
<text x="84.1" y="80.6">11</text>
<text x="226.8" y="78.1">54</text>
<text x="226.8" y="80.6">53</text>
<text x="226.8" y="83.1">52</text>
<text x="231.3" y="78.9">P2.4</text>
<text x="231.3" y="81.4">P2.5</text>
<text x="231.3" y="84">P2.6</text>
<text x="78.2" y="86.5">P0.0</text>
<text x="78.3" y="89.1">P0.1</text>
<text x="83.9" y="85.7">37</text>
<text x="83.9" y="88.2">38</text>
<text x="226.8" y="85.7">51</text>
<text x="226.8" y="88.2">50</text>
<text x="231.3" y="86.5">P2.7</text>
<text x="231.3" y="89.1">TXD2</text>
<text x="243.3" y="87.8" transform="rotate(-90 243.3 87.8)">1</text>
<text x="83.9" y="90.8">79</text>
<text x="83.9" y="93.3">80</text>
<text x="83.9" y="95.8">64</text>
<text x="226.8" y="90.8">49</text>
<text x="226.8" y="93.3">41</text>
<text x="231.3" y="91.6">RXD2</text>
<text x="46.4" y="98.6" transform="rotate(-90 46.4 98.6)">3</text>
<text x="48.9" y="98.6" transform="rotate(-90 48.9 98.6)">4</text>
<text x="56.2" y="97.6" transform="rotate(-90 56.2 97.6)">1</text>
<text x="74.4" y="96.8">FLASH_CS</text>
<text x="76.7" y="101.9">MISO1</text>
<text x="77.7" y="99.3">SCK1</text>
<text x="84" y="98.4">63</text>
<text x="84.1" y="100.9">62</text>
<text x="226.8" y="98.4">76</text>
<text x="226.8" y="100.9">75</text>
<text x="231.3" y="99.3">SW0</text>
<text x="231.3" y="101.9">LED0</text>
<text x="46.4" y="105.7" transform="rotate(-90 46.4 105.7)">1</text>
<text x="48.9" y="105.7" transform="rotate(-90 48.9 105.7)">2</text>
<text x="56.2" y="102.3" transform="rotate(-90 56.2 102.3)">2</text>
<text x="76.7" y="104.4">MOSI1</text>
<text x="77.7" y="106.9">SDA2</text>
<text x="83.9" y="106">39</text>
<text x="84.1" y="103.5">61</text>
<text x="226.8" y="103.5">74</text>
<text x="226.8" y="106">73</text>
<text x="231.3" y="104.4">SW1</text>
<text x="231.3" y="106.9">LED1</text>
<text x="77.6" y="112">TXD3</text>
<text x="77.9" y="109.5">SCL2</text>
<text x="83.8" y="108.5">40</text>
<text x="84" y="113.6">68</text>
<text x="84.1" y="111.1">65</text>
<text x="226.8" y="108.5">72</text>
<text x="226.8" y="111.1">71</text>
<text x="226.8" y="113.6">70</text>
<text x="231.3" y="109.5">SW2</text>
<text x="231.3" y="112">LED2</text>
<text x="46.4" y="116.4" transform="rotate(-90 46.4 116.4)">1</text>
<text x="56.2" y="116.5" transform="rotate(-90 56.2 116.5)">1</text>
<text x="77.6" y="117.1">SCK0</text>
<text x="77.6" y="114.6">RXD3</text>
<text x="77.7" y="119.6">RXD1</text>
<text x="83.8" y="116.2">47</text>
<text x="83.8" y="118.7">48</text>
<text x="226.8" y="116.2">69</text>
<text x="226.8" y="118.7">25</text>
<text x="231.3" y="114.6">SW3</text>
<text x="231.3" y="117.1">LED3</text>
<text x="231.3" y="119.6">IR_DATA</text>
<text x="76.6" y="122.2">MISO0</text>
<text x="76.6" y="124.7">MOSI0</text>
<text x="83.9" y="121.2">46</text>
<text x="83.9" y="123.9">45</text>
<text x="226.8" y="121.2">26</text>
<text x="226.8" y="123.9">27</text>
<text x="231.3" y="122.2">P1.19</text>
<text x="231.3" y="124.7">P1.20</text>
<text x="77.6" y="127.3">P0.22</text>
<text x="77.6" y="129.8">P0.25</text>
<text x="83.7" y="126.4">44</text>
<text x="84.8" y="128.9">7</text>
<text x="84.8" y="131.5">6</text>
<text x="226.8" y="126.4">28</text>
<text x="226.8" y="128.9">29</text>
<text x="226.8" y="131.5">30</text>
<text x="231.3" y="127.3">P1.22</text>
<text x="231.3" y="129.8">P1.23</text>
<text x="77.4" y="137.4">P0.30</text>
<text x="77.5" y="134.9">P0.29</text>
<text x="77.6" y="132.3">P0.26</text>
<text x="84" y="136.6">23</text>
<text x="84.1" y="134">22</text>
<text x="226.8" y="134">31</text>
<text x="226.8" y="136.6">32</text>
<text x="231.3" y="132.3">P1.24</text>
<text x="231.3" y="134.9">SD_CS</text>
<text x="241.9" y="136.6">1</text>
<text x="251.6" y="136.6">2</text>
<text x="256.1" y="137.4">SD_CD</text>
<text x="226.8" y="139.1">35</text>
<text x="226.8" y="141.6">36</text>
<text x="231.3" y="140">P1.28</text>
<text x="231.3" y="142.5">P1.29</text>
<text x="226.8" y="144.2">18</text>
<text x="226.8" y="146.7">17</text>
<text x="231.3" y="145">P1.30</text>
<text x="231.3" y="147.6">P1.31</text>
<text x="97.4" y="153.2" transform="rotate(-90 97.4 153.2)">13</text>
<text x="99.9" y="153.1" transform="rotate(-90 99.9 153.1)">15</text>
<text x="107.5" y="153.2" transform="rotate(-90 107.5 153.2)">19</text>
<text x="110.1" y="153.2" transform="rotate(-90 110.1 153.2)">20</text>
<text x="117.8" y="153.2" transform="rotate(-90 117.8 153.2)">33</text>
<text x="120.3" y="153.1" transform="rotate(-90 120.3 153.1)">66</text>
<text x="130.5" y="153.2" transform="rotate(-90 130.5 153.2)">78</text>
<text x="133" y="153.2" transform="rotate(-90 133 153.2)">57</text>
<text x="135.6" y="153.3" transform="rotate(-90 135.6 153.3)">43</text>
<text x="138.1" y="153.2" transform="rotate(-90 138.1 153.2)">24</text>
<text x="143.2" y="152.4" transform="rotate(-90 143.2 152.4)">9</text>
<text x="153.3" y="153.1" transform="rotate(-90 153.3 153.1)">12</text>
<text x="79.4" y="160.4">1</text>
<text x="89.2" y="160.4">4</text>
<text x="79.4" y="165.4">2</text>
<text x="89.2" y="165.4">3</text>
<text x="130.5" y="162.3" transform="rotate(-90 130.5 162.3)">1</text>
<text x="73.2" y="170.5" transform="rotate(-90 73.2 170.5)">1</text>
<text x="95.8" y="170.3" transform="rotate(-90 95.8 170.3)">1</text>
<text x="105.5" y="173.4">2</text>
<text x="112.7" y="173.4">1</text>
<text x="73.2" y="175.2" transform="rotate(-90 73.2 175.2)">2</text>
<text x="95.8" y="174.9" transform="rotate(-90 95.8 174.9)">2</text>
<text x="102.2" y="178.8" transform="rotate(-90 102.2 178.8)">1</text>
<text x="116.2" y="178.8" transform="rotate(-90 116.2 178.8)">1</text>
<text x="102.2" y="183.5" transform="rotate(-90 102.2 183.5)">2</text>
<text x="116.2" y="183.5" transform="rotate(-90 116.2 183.5)">2</text>
<text x="84.1" y="190.2" transform="rotate(-90 84.1 190.2)">1</text>
<text x="109.1" y="190.6" transform="rotate(-90 109.1 190.6)">1</text>
</g>
<g font-size="1.4" fill="#f00">
<text x="102.4" y="31.5" transform="rotate(-90 102.4 31.5)">1</text>
<text x="120.9" y="31.5" transform="rotate(-90 120.9 31.5)">1</text>
<text x="148.3" y="31.2" transform="rotate(-90 148.3 31.2)">1</text>
<text x="217.3" y="31.5" transform="rotate(-90 217.3 31.5)">1</text>
<text x="228.1" y="31.5" transform="rotate(-90 228.1 31.5)">1</text>
<text x="238.3" y="31.5" transform="rotate(-90 238.3 31.5)">1</text>
<text x="248.4" y="31.5" transform="rotate(-90 248.4 31.5)">1</text>
<text x="258.6" y="31.5" transform="rotate(-90 258.6 31.5)">1</text>
<text x="32.1" y="39.2" transform="rotate(-90 32.1 39.2)">1</text>
<text x="41.6" y="39.4" transform="rotate(-90 41.6 39.4)">1</text>
<text x="56.2" y="39.7" transform="rotate(-90 56.2 39.7)">1</text>
<text x="67.8" y="39.7" transform="rotate(-90 67.8 39.7)">1</text>
<text x="102.4" y="40.8" transform="rotate(-90 102.4 40.8)">1</text>
<text x="217.3" y="38.3" transform="rotate(-90 217.3 38.3)">1</text>
<text x="228.1" y="38.3" transform="rotate(-90 228.1 38.3)">1</text>
<text x="238.3" y="38.3" transform="rotate(-90 238.3 38.3)">1</text>
<text x="248.4" y="38.3" transform="rotate(-90 248.4 38.3)">1</text>
<text x="258.6" y="38.3" transform="rotate(-90 258.6 38.3)">1</text>
<text x="56.2" y="47.1" transform="rotate(-90 56.2 47.1)">2</text>
<text x="67.8" y="46.6" transform="rotate(-90 67.8 46.6)">1</text>
<text x="135.6" y="45.3" transform="rotate(-90 135.6 45.3)">2</text>
<text x="143.8" y="44.6" transform="rotate(-90 143.8 44.6)">2</text>
<text x="152.1" y="44.6" transform="rotate(-90 152.1 44.6)">2</text>
<text x="161" y="44.6" transform="rotate(-90 161 44.6)">2</text>
<text x="32.1" y="48.5" transform="rotate(-90 32.1 48.5)">2</text>
<text x="41.6" y="48.3" transform="rotate(-90 41.6 48.3)">2</text>
<text x="112.7" y="66.3" transform="rotate(-90 112.7 66.3)">21</text>
<text x="115.2" y="66.3" transform="rotate(-90 115.2 66.3)">77</text>
<text x="117.8" y="66.3" transform="rotate(-90 117.8 66.3)">56</text>
<text x="120.3" y="66.3" transform="rotate(-90 120.3 66.3)">42</text>
<text x="127.9" y="66.3" transform="rotate(-90 127.9 66.3)">67</text>
<text x="130.5" y="66.3" transform="rotate(-90 130.5 66.3)">34</text>
<text x="243.3" y="69.6" transform="rotate(-90 243.3 69.6)">1</text>
<text x="243.3" y="78.1" transform="rotate(-90 243.3 78.1)">2</text>
</g>
</svg>
